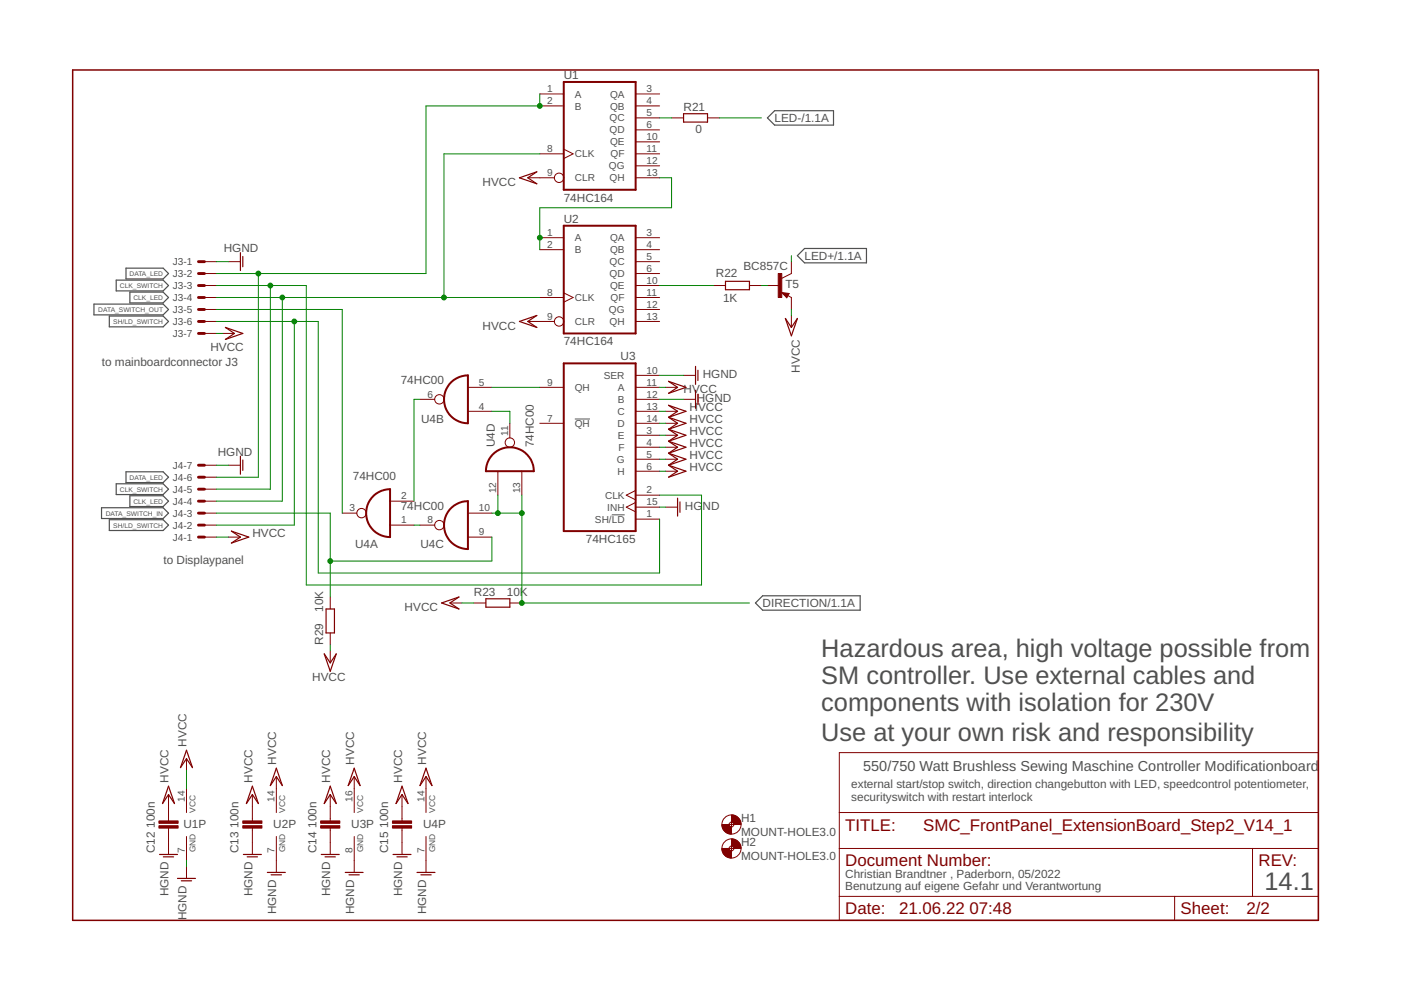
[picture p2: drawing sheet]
<svg xmlns="http://www.w3.org/2000/svg" width="297mm" height="210mm" viewBox="0 0 297 210" stroke-linecap="round" stroke-linejoin="round" font-family="sans-serif">
<path d="M121.9 88.8h3.2M129.7 109.2h2.7" fill="none" stroke="#505050" stroke-width=".21"/>
<g fill="none" stroke="#505050" stroke-width=".25">
<path d="M162.7 25l1.5-1.5h12.5v3h-12.5zM24.6 59.4h10l1.1 1.1-1.1 1.2h-10zM26.7 56.9h7.9l1.1 1.1-1.1 1.1h-7.9zM169.1 54.2l1.5-1.5h13.1v3h-13.1zM19.9 64.5h14.7l1.1 1.1-1.1 1.2h-14.7zM23.2 67h11.4l1.1 1.2-1.1 1.1h-11.4zM27.5 61.9h7.1l1.1 1.2-1.1 1.1h-7.1zM21.5 107.7h13.1l1.1 1.1-1.1 1.1h-13.1zM23.2 110.2h11.4l1.1 1.1-1.1 1.2h-11.4zM24.6 102.6h10l1.1 1.1-1.1 1.2h-10zM26.7 100h7.9l1.1 1.2-1.1 1.1h-7.9zM27.5 105.1h7.1l1.1 1.2-1.1 1.1h-7.1z"/>
<path d="M160.2 127.8l1.5-1.5h20.7v3.1h-20.7z"/>
</g>
<path d="M119.5 17.4h15.3v22.8h-15.3zM119.5 47.9h15.3v22.8h-15.3zM119.5 77h15.3v35.6h-15.3zM95.7 81l1.6-1.1 1.9-.3v10.1a5.1 5.1 0 0 1-4.7-3.2 5.1 5.1 0 0 1 1.2-5.5zM104.4 96.4a5.1 5.1 0 0 1 5.6-1.2 5.1 5.1 0 0 1 3.2 4.7h-10.2l.2-1.3a5 5 0 0 1 1.2-2.2zM79.2 105.1l1.6-1 1.9-.4v10.2a5.1 5.1 0 0 1-4.7-3.2 5.1 5.1 0 0 1 1.2-5.6zM95.7 107.6l1.1-.7a4.7 4.7 0 0 1 2.4-.6v10.1a5.1 5.1 0 0 1-4.7-3.2 5.1 5.1 0 0 1 1.2-5.6z" fill="none" stroke="#800000" stroke-width=".42"/>
<g fill="none" stroke="#800000" stroke-width=".21">
<path d="M114.4 19.9h5.1M134.8 19.9h5M111.9 37.7h5.7M114.4 22.5h5.1M114.4 32.6h5.1M119.5 31.6l2 1-2 1M134.8 22.5h5M134.8 25h5M134.8 27.5h5M134.8 32.6h5M134.8 37.7h5M134.8 30.1h5"/>
<path d="M134.8 35.2h5M142.4 25h2.5M150 25h2.5M43.3 55.5h2.6M43.3 58h2.6M48.4 55.5h2.6M114.4 50.4h5.1M114.4 52.9h5.1M134.8 50.4h5M134.8 52.9h5M134.8 55.5h5M134.8 58h5"/>
<path d="M167.8 55.5v2.5l-2 1M43.3 63.1h2.6M43.3 68.2h2.6M43.3 60.5h2.6M43.3 65.6h2.6M43.3 70.7h2.6M47.2 70.7h2.5M111.9 68.2h5.7M114.4 63.1h5.1M119.5 62.1l2 1-2 1M134.8 63.1h5M134.8 68.2h5"/>
<path d="M134.8 60.5h5M134.8 65.6h5M134.8 79.6h5M144.9 79.6h2.6M151.3 60.5h2.5M158.9 60.5h2.5M162.7 60.5h2.5M165.8 62l1.5 .2-.5 .9zM167 62.7l.8 .4v2.5M167.8 66.9v2.5M43.3 98.6h2.6M48.4 98.6h2.6"/>
<path d="M89 84.7h3.2M99.2 82.1h5.1M99.2 87.2h5.1M105.6 99.9v5.1M108.1 89.7v3.2M110.6 99.9v5.1M114.4 89.7h5.1M114.4 82.1h5.1M134.8 92.3h5M134.8 94.8h5M134.8 97.4h5M134.8 99.9h5"/>
<path d="M134.8 89.7h5M134.8 82.1h5M134.8 84.7h5M134.8 87.2h5M141.1 92.3h2.6M141.1 94.8h2.6M141.1 97.4h2.6M141.1 99.9h2.6M141.1 89.7h2.6M141.1 82.1h2.6M141.1 87.2h2.6M144.9 84.7h2.6"/>
<path d="M43.3 113.9h2.6M43.3 111.3h2.6M43.3 108.8h2.6M43.3 106.3h2.6M43.3 103.7h2.6M43.3 101.2h2.6M48.4 113.9h2.6M72.6 108.8h3M82.7 111.3h5.1M82.7 106.3h5.1M89 111.3h3.2M99.2 113.9h5.1"/>
<path d="M99.2 108.8h5.1M134.8 110.1h5M134.8 104l-2 1 2 1M134.8 105h5M134.8 106.5l-2 1 2 1M134.8 107.5h5M141.1 107.5h2.6M70 126.6v2.5M70 134.2v2.5M70 138v2.5M95.4 127.8h2.5M100.5 127.8h2.5"/>
<path d="M108.1 127.8h2.5M177.9 159.6h101.6v35.5h-101.6zM35.7 168.5v5.6M35.7 175.6v5.6M39.5 160.8v2.6M39.5 167.2v5.1M39.5 177.4v5M53.5 168.5v5.6M53.5 175.6v5.6M58.6 164.7v7.6M58.6 177.4v7.6M70 168.5v5.6"/>
<path d="M70 175.6v5.6M75.1 164.7v7.6M75.1 177.4v7.6M85.2 168.5v5.6M85.2 175.6v5.6M90.3 164.7v7.6M90.3 177.4v7.6M154.6 179.9h1M154.6 174.8h1M155.1 174.3v1M155.1 179.4v1M177.9 179.9h101.6"/>
<path d="M177.9 172.3h101.6M265.6 179.9v10.2M39.5 183.7v2.5M177.9 190.1h101.6M249 190.1v5"/>
<circle cx="118.5" cy="37.7" r=".99"/>
<circle cx="118.5" cy="68.2" r=".99"/>
<circle cx="93.2" cy="84.7" r=".99"/>
<circle cx="108.1" cy="93.8" r=".99"/>
<circle cx="76.6" cy="108.8" r=".99"/>
<circle cx="93.2" cy="111.3" r=".99"/>
<circle cx="155.1" cy="174.8" r="2.03"/>
<circle cx="155.1" cy="179.9" r="2.03"/>
<circle cx="155.1" cy="179.9" r=".51"/>
<circle cx="155.1" cy="174.8" r=".51"/>
</g>
<path d="M15.4 14.8h264.1v180.3h-264.1z" fill="none" stroke="#800000" stroke-width=".32"/>
<g fill="none" stroke="#800000" stroke-width=".61">
<path d="M42.1 55.5h1.2M42.1 58h1.2M42.1 60.5h1.2M42.1 63.1h1.2M42.1 65.6h1.2M42.1 68.2h1.2M42.1 70.7h1.2M42.1 98.6h1.2M42.1 113.9h1.2M42.1 111.3h1.2M42.1 108.8h1.2M42.1 106.3h1.2"/>
<path d="M42.1 103.7h1.2M42.1 101.2h1.2"/>
</g>
<g fill="none" stroke="#800000" stroke-width=".25">
<path d="M110.1 37.7l3.7-1.3-1.9 1.3 1.9 1.3zM144.9 24.1h5.1v1.8h-5.1zM51 53.6v3.8M51.5 54.4v2.2M153.8 59.6h5.1v1.8h-5.1zM47.8 69.4l3.7 1.3-3.7 1.3 1.9-1.3zM110.1 68.2l3.7-1.3-1.9 1.3 1.9 1.2zM147.5 77.7v3.8M148 78.5v2.2M166.5 67.5l1.3 1.9 1.3-1.9-1.3 3.7zM167.2 62.3l-.4 .6-.8-.7 1 .1-.2 .4-.4-.3h.4M51 96.7v3.8"/>
<path d="M51.5 97.5v2.2M141.8 80.9l3.6 1.2-3.6 1.3 1.9-1.3zM141.8 85.9l3.6 1.3-3.6 1.3 1.9-1.3zM141.8 88.5l1.9 1.2-1.9 1.3M141.8 88.5l3.6 1.2-3.6 1.3M141.8 91l1.9 1.3-1.9 1.3M141.8 91l3.6 1.3-3.6 1.3M141.8 93.6l1.9 1.2-1.9 1.3M141.8 93.6l3.6 1.2-3.6 1.3M141.8 96.1l1.9 1.3-1.9 1.2M141.8 96.1l3.6 1.3-3.6 1.2M141.8 98.6l3.6 1.3-3.6 1.3 1.9-1.3z"/>
<path d="M147.5 82.8v3.8M148 83.6v2.2M49.1 112.6l3.6 1.3-3.6 1.2 1.9-1.2zM143.7 105.6v3.8M144.2 106.4v2.2M68.7 138.6l1.3 1.9 1.3-1.9-1.3 3.7zM69.1 129.1h1.8v5.1h-1.8zM93.6 127.8l3.7-1.2-1.9 1.2 1.9 1.3zM103 127h5.1v1.7h-5.1zM39.5 159.1l1.3 3.7-1.3-2-1.2 2zM35.7 166.7l1.3 3.7-1.3-1.9-1.2 1.9zM53.5 166.7l1.3 3.7-1.3-1.9-1.3 1.9z"/>
<path d="M58.6 162.9l1.3 3.7-1.3-1.9-1.3 1.9zM70 166.7l1.3 3.7-1.3-1.9-1.3 1.9zM75.1 162.9l1.2 3.7-1.2-1.9-1.3 1.9zM85.2 166.7l1.3 3.7-1.3-1.9-1.2 1.9zM90.3 162.9l1.3 3.7-1.3-1.9-1.3 1.9zM33.8 181.2h3.8M34.6 181.7h2.2M37.6 186.2h3.8M38.4 186.8h2.2M51.6 181.2h3.8M52.4 181.7h2.2M56.7 185h3.8"/>
<path d="M57.5 185.5h2.2M68.1 181.2h3.8M68.9 181.7h2.2M73.2 185h3.8M74 185.5h2.2M83.3 181.2h3.8M84.2 181.7h2.1M88.4 185h3.8M89.2 185.5h2.2"/>
</g>
<g fill="#800000" stroke="#800000" stroke-width=".21">
<path d="M33.7 174.1h4.1v.5h-4.1z"/>
<path d="M33.7 175.1h4.1v.5h-4.1z"/>
<path d="M51.5 174.1h4v.5h-4z"/>
<path d="M51.5 175.1h4v.5h-4z"/>
<path d="M68 174.1h4.1v.5h-4.1z"/>
<path d="M68 175.1h4.1v.5h-4.1z"/>
<path d="M83.2 174.1h4.1v.5h-4.1z"/>
<path d="M83.2 175.1h4.1v.5h-4.1z"/>
<path d="M165 58h.8v5.1h-.8z"/>
</g>
<g fill="#800000" stroke="#800000" stroke-width=".21">
<path d="M155.1 177.9a2.04 2.04 0 0 1 2 2h-1.5l-.2-.4-.3-.1z" fill-rule="evenodd"/>
<path d="M153.1 179.9h1.5l.2 .4 .3 .1v1.5a2 2 0 0 1-2-2z" fill-rule="evenodd"/>
<path d="M155.1 172.8a2.04 2.04 0 0 1 2 2h-1.5l-.2-.4-.3-.1z" fill-rule="evenodd"/>
<path d="M153.1 174.8h1.5l.2 .4 .3 .1v1.5a2 2 0 0 1-2-2z" fill-rule="evenodd"/>
</g>
<g fill="none" stroke="#008000" stroke-width=".21">
<path d="M114.4 19.9v2.6h-24.1v35.5h-44.4M114.4 32.6h-20.3v30.5M139.8 37.7h2.6v6.3h-28v8.9M139.8 25h2.6M152.5 25h8.9M45.9 55.5h2.5M54.8 58v43.2h-8.9M167.8 54.2v1.3M45.9 63.1h68.5M45.9 60.5h19v63.5h83.8v-19h-8.9M45.9 68.2h21.6v53.3h72.3v-11.4M45.9 70.7h1.3"/>
<path d="M45.9 65.6h26.7v43.2M57.3 60.5v43.2h-11.4M59.9 63.1v43.2h-14M62.4 68.2v43.1h-16.5M139.8 60.5h11.5M139.8 79.6h5.1M161.4 60.5h1.3M167.8 65.6v1.3M45.9 98.6h2.5M89 84.7h-1.2v21.6M104.3 87.2h3.8v2.5M104.3 82.1h10.1"/>
<path d="M139.8 84.7h5.1M139.8 87.2h1.3M139.8 82.1h1.3M139.8 89.7h1.3M139.8 92.3h1.3M139.8 94.8h1.3M139.8 97.4h1.3M139.8 99.9h1.3M45.9 108.8h24.1v17.8M45.9 113.9h2.5M87.8 111.3h1.2M104.3 113.9v5.1h-34.3"/>
<path d="M104.3 108.8h6.3M105.6 105v3.8M110.6 105v22.8h48.3M139.8 107.5h1.3M70 136.7v1.3M97.9 127.8h2.6M39.5 163.4v3.8M39.5 182.4v1.3"/>
</g>
<g fill="#008000" stroke="#008000" stroke-width=".21">
<circle cx="94.1" cy="63.1" r=".51"/>
<circle cx="59.9" cy="63.1" r=".51"/>
<circle cx="114.4" cy="22.5" r=".51"/>
<circle cx="54.8" cy="58" r=".51"/>
<circle cx="114.4" cy="50.4" r=".51"/>
<circle cx="57.3" cy="60.5" r=".51"/>
<circle cx="62.4" cy="68.2" r=".51"/>
<circle cx="70" cy="119" r=".51"/>
<circle cx="105.6" cy="108.8" r=".51"/>
<circle cx="110.6" cy="108.8" r=".51"/>
<circle cx="110.6" cy="127.8" r=".51"/>
</g>
<g font-size="5.4" fill="#505050">
<text x="174.1" y="139.3">Hazardous area, high voltage possible from</text>
<text x="174.1" y="145">SM controller. Use external cables and</text>
<text x="174.1" y="150.7">components with isolation for 230V</text>
<text x="174.1" y="157">Use at your own risk and responsibility</text>
<text x="268.1" y="188.8">14.1</text>
</g>
<g font-size="3.6" fill="#800000">
<text x="179.2" y="176.1">TITLE:</text>
<text x="195.7" y="176.1">SMC_FrontPanel_ExtensionBoard_Step2_V14_1</text>
<text x="179.2" y="183.7">Document Number:</text>
<text x="266.8" y="183.7">REV:</text>
<text x="179.2" y="193.9">Date:</text>
<text x="190.6" y="193.9">21.06.22</text>
<text x="205.6" y="193.9">07:48</text>
<text x="250.3" y="193.9">Sheet:</text>
<text x="264.3" y="193.9">2/2</text>
</g>
<text font-size="3.1" fill="#505050" x="183" y="163.4">550/750 Watt Brushless Sewing Maschine Controller Modificationboard</text>
<g font-size="2.5" fill="#505050">
<text x="119.5" y="16.7">U1</text>
<text x="144.9" y="23.5">R21</text>
<text x="147.5" y="28.3">0</text>
<text x="164.2" y="25.9">LED-/1.1A</text>
<text x="102.3" y="39.5">HVCC</text>
<text x="119.5" y="42.8">74HC164</text>
<text x="119.5" y="47.2">U2</text>
<text x="47.4" y="53.4">HGND</text>
<text x="151.8" y="58.7">R22</text>
<text x="157.6" y="57.2">BC857C</text>
<text x="170.6" y="55.1">LED+/1.1A</text>
<text x="153.3" y="64.1">1K</text>
<text x="166.5" y="61.1">T5</text>
<text x="102.3" y="69.9">HVCC</text>
<text x="21.6" y="77.7">to mainboardconnector J3</text>
<text x="44.6" y="74.5">HVCC</text>
<text x="119.5" y="73.2">74HC164</text>
<text x="131.6" y="76.4">U3</text>
<text x="85" y="81.4">74HC00</text>
<text x="144.9" y="83.4">HVCC</text>
<text x="149" y="80.1">HGND</text>
<text x="169.6" y="79" transform="rotate(-90 169.6 79)">HVCC</text>
<text x="89.3" y="89.6">U4B</text>
<text x="146.2" y="87.2">HVCC</text>
<text x="146.2" y="89.7">HVCC</text>
<text x="147.7" y="85.2">HGND</text>
<text x="104.9" y="94.8" transform="rotate(-90 104.9 94.8)">U4D</text>
<text x="113.2" y="94.8" transform="rotate(-90 113.2 94.8)">74HC00</text>
<text x="146.2" y="92.3">HVCC</text>
<text x="146.2" y="94.8">HVCC</text>
<text x="46.2" y="96.6">HGND</text>
<text x="74.8" y="101.7">74HC00</text>
<text x="146.2" y="97.4">HVCC</text>
<text x="146.2" y="99.9">HVCC</text>
<text x="53.5" y="113.9">HVCC</text>
<text x="85" y="108">74HC00</text>
<text x="145.2" y="108">HG</text>
<text x="148.9" y="108">ND</text>
<text x="34.6" y="119.6">to Displaypanel</text>
<text x="75.3" y="116.3">U4A</text>
<text x="89.1" y="116.3">U4C</text>
<text x="124.2" y="115.1">74HC165</text>
<text x="68.5" y="129.7" transform="rotate(-90 68.5 129.7)">10K</text>
<text x="85.8" y="129.6">HVCC</text>
<text x="100.5" y="126.3">R23</text>
<text x="107.5" y="126.3">10K</text>
<text x="161.7" y="128.7">DIRECTION/1.1A</text>
<text x="68.5" y="136.7" transform="rotate(-90 68.5 136.7)">R29</text>
<text x="66.2" y="144.3">HVCC</text>
<text x="39.5" y="158.3" transform="rotate(-90 39.5 158.3)">HVCC</text>
<text x="35.7" y="165.9" transform="rotate(-90 35.7 165.9)">HVCC</text>
<text x="53.5" y="165.9" transform="rotate(-90 53.5 165.9)">HVCC</text>
<text x="58.6" y="162.1" transform="rotate(-90 58.6 162.1)">HVCC</text>
<text x="70" y="165.9" transform="rotate(-90 70 165.9)">HVCC</text>
<text x="75.1" y="162.1" transform="rotate(-90 75.1 162.1)">HVCC</text>
<text x="85.2" y="165.9" transform="rotate(-90 85.2 165.9)">HVCC</text>
<text x="90.3" y="162.1" transform="rotate(-90 90.3 162.1)">HVCC</text>
<text x="180.5" y="167.1">external start/stop switch, direction changebutton with LED, speedcontrol potentiometer,</text>
<text x="180.5" y="169.7">securityswitch with restart interlock</text>
<text x="32.8" y="175.6" transform="rotate(-90 32.8 175.6)">100n</text>
<text x="38.9" y="175.5">U1P</text>
<text x="50.6" y="175.6" transform="rotate(-90 50.6 175.6)">100n</text>
<text x="57.9" y="175.5">U2P</text>
<text x="67.1" y="175.6" transform="rotate(-90 67.1 175.6)">100n</text>
<text x="74.5" y="175.5">U3P</text>
<text x="82.3" y="175.6" transform="rotate(-90 82.3 175.6)">100n</text>
<text x="89.7" y="175.5">U4P</text>
<text x="157.1" y="177.3">MOUNT-HOLE3.0</text>
<text x="157.1" y="179.3">H2</text>
<text x="157.1" y="174.2">H1</text>
<text x="32.8" y="180.9" transform="rotate(-90 32.8 180.9)">C12</text>
<text x="50.6" y="180.9" transform="rotate(-90 50.6 180.9)">C13</text>
<text x="67.1" y="180.9" transform="rotate(-90 67.1 180.9)">C14</text>
<text x="82.3" y="180.9" transform="rotate(-90 82.3 180.9)">C15</text>
<text x="157.1" y="182.4">MOUNT-HOLE3.0</text>
<text x="35.7" y="190.1" transform="rotate(-90 35.7 190.1)">HGND</text>
<text x="53.5" y="190.1" transform="rotate(-90 53.5 190.1)">HGND</text>
<text x="70" y="190.1" transform="rotate(-90 70 190.1)">HGND</text>
<text x="85.2" y="190.1" transform="rotate(-90 85.2 190.1)">HGND</text>
<text x="179.2" y="186.1">Christian Brandtner , Paderborn, 05/2022</text>
<text x="179.2" y="188.8">Benutzung auf eigene Gefahr und Verantwortung</text>
<text x="39.5" y="195.1" transform="rotate(-90 39.5 195.1)">HGND</text>
<text x="58.6" y="193.9" transform="rotate(-90 58.6 193.9)">HGND</text>
<text x="75.1" y="193.9" transform="rotate(-90 75.1 193.9)">HGND</text>
<text x="90.3" y="193.9" transform="rotate(-90 90.3 193.9)">HGND</text>
</g>
<g font-size="2.1" fill="#505050">
<text x="116" y="19.6">1</text>
<text x="116" y="22.1">2</text>
<text x="121.9" y="20.7">A</text>
<text x="121.9" y="23.2">B</text>
<text x="129.3" y="20.7">QA</text>
<text x="129.3" y="23.2">QB</text>
<text x="137.1" y="19.6">3</text>
<text x="137.1" y="22.1">4</text>
<text x="129.2" y="25.8">QC</text>
<text x="129.2" y="28.3">QD</text>
<text x="137.1" y="24.6">5</text>
<text x="137.1" y="27.2">6</text>
<text x="137.1" y="29.7">10</text>
<text x="116" y="32.3">8</text>
<text x="121.9" y="33.4">CLK</text>
<text x="129.1" y="35.9">QG</text>
<text x="129.3" y="30.8">QE</text>
<text x="129.5" y="33.4">QF</text>
<text x="137.1" y="32.3">11</text>
<text x="137.1" y="34.8">12</text>
<text x="116" y="37.3">9</text>
<text x="121.9" y="38.5">CLR</text>
<text x="129.2" y="38.5">QH</text>
<text x="137.1" y="37.3">13</text>
<text x="116" y="50">1</text>
<text x="116" y="52.6">2</text>
<text x="121.9" y="51.2">A</text>
<text x="121.9" y="53.7">B</text>
<text x="129.3" y="51.2">QA</text>
<text x="129.3" y="53.7">QB</text>
<text x="137.1" y="50">3</text>
<text x="137.1" y="52.6">4</text>
<text x="36.7" y="56.2">J3-1</text>
<text x="36.7" y="58.8">J3-2</text>
<text x="129.2" y="56.2">QC</text>
<text x="129.2" y="58.8">QD</text>
<text x="137.1" y="55.1">5</text>
<text x="137.1" y="57.7">6</text>
<text x="36.7" y="61.3">J3-3</text>
<text x="36.7" y="63.8">J3-4</text>
<text x="116" y="62.7">8</text>
<text x="121.9" y="63.8">CLK</text>
<text x="129.3" y="61.3">QE</text>
<text x="129.5" y="63.8">QF</text>
<text x="137.1" y="60.2">10</text>
<text x="137.1" y="62.7">11</text>
<text x="137.1" y="65.3">12</text>
<text x="36.7" y="66.4">J3-5</text>
<text x="36.7" y="68.9">J3-6</text>
<text x="36.7" y="71.5">J3-7</text>
<text x="116" y="67.8">9</text>
<text x="121.9" y="68.9">CLR</text>
<text x="129.1" y="66.4">QG</text>
<text x="129.2" y="68.9">QH</text>
<text x="137.1" y="67.8">13</text>
<text x="101.6" y="81.8">5</text>
<text x="116" y="81.8">9</text>
<text x="121.9" y="82.9">QH</text>
<text x="128" y="80.4">SER</text>
<text x="131" y="82.9">A</text>
<text x="137.1" y="79.2">10</text>
<text x="137.1" y="81.8">11</text>
<text x="90.6" y="84.3">6</text>
<text x="101.6" y="86.9">4</text>
<text x="116" y="89.4">7</text>
<text x="130.9" y="88">C</text>
<text x="131" y="85.4">B</text>
<text x="137.1" y="84.3">12</text>
<text x="137.1" y="86.9">13</text>
<text x="137.1" y="89.4">14</text>
<text x="107.7" y="92.5" transform="rotate(-90 107.7 92.5)">11</text>
<text x="121.9" y="90.5">QH</text>
<text x="130.9" y="90.5">D</text>
<text x="131" y="93.1">E</text>
<text x="131.1" y="95.6">F</text>
<text x="137.1" y="91.9">3</text>
<text x="137.1" y="94.5">4</text>
<text x="36.7" y="101.9">J4-6</text>
<text x="36.7" y="99.4">J4-7</text>
<text x="130.8" y="98.1">G</text>
<text x="130.9" y="100.7">H</text>
<text x="137.1" y="97">5</text>
<text x="137.1" y="99.6">6</text>
<text x="36.7" y="107">J4-4</text>
<text x="36.7" y="104.5">J4-5</text>
<text x="85" y="105.9">2</text>
<text x="105.2" y="104.6" transform="rotate(-90 105.2 104.6)">12</text>
<text x="110.3" y="104.6" transform="rotate(-90 110.3 104.6)">13</text>
<text x="128.3" y="105.7">CLK</text>
<text x="137.1" y="104.6">2</text>
<text x="137.1" y="107.2">15</text>
<text x="36.7" y="112.1">J4-2</text>
<text x="36.7" y="109.6">J4-3</text>
<text x="74.1" y="108.4">3</text>
<text x="85" y="111">1</text>
<text x="90.6" y="111">8</text>
<text x="101.6" y="113.5">9</text>
<text x="101.6" y="108.4">10</text>
<text x="126.1" y="110.8">SH/LD</text>
<text x="128.7" y="108.3">INH</text>
<text x="137.1" y="109.7">1</text>
<text x="36.7" y="114.6">J4-1</text>
<text x="39.2" y="169.9" transform="rotate(-90 39.2 169.9)">14</text>
<text x="58.2" y="169.9" transform="rotate(-90 58.2 169.9)">14</text>
<text x="74.7" y="169.9" transform="rotate(-90 74.7 169.9)">16</text>
<text x="90" y="169.9" transform="rotate(-90 90 169.9)">14</text>
<text x="39.2" y="180.9" transform="rotate(-90 39.2 180.9)">7</text>
<text x="58.2" y="180.9" transform="rotate(-90 58.2 180.9)">7</text>
<text x="74.7" y="180.9" transform="rotate(-90 74.7 180.9)">8</text>
<text x="90" y="180.9" transform="rotate(-90 90 180.9)">7</text>
</g>
<g font-size="1.8" fill="#505050">
<text x="41.4" y="172.3" transform="rotate(-90 41.4 172.3)">VCC</text>
<text x="60.5" y="172.3" transform="rotate(-90 60.5 172.3)">VCC</text>
<text x="77" y="172.3" transform="rotate(-90 77 172.3)">VCC</text>
<text x="92.2" y="172.3" transform="rotate(-90 92.2 172.3)">VCC</text>
<text x="41.4" y="180.7" transform="rotate(-90 41.4 180.7)">GND</text>
<text x="60.5" y="180.7" transform="rotate(-90 60.5 180.7)">GND</text>
<text x="77" y="180.7" transform="rotate(-90 77 180.7)">GND</text>
<text x="92.2" y="180.7" transform="rotate(-90 92.2 180.7)">GND</text>
</g>
<g font-size="1.4" fill="#505050">
<text x="27.5" y="58.5">DATA_LED</text>
<text x="25.4" y="61.1">CLK_SWITCH</text>
<text x="28.3" y="63.6">CLK_LED</text>
<text x="20.8" y="66.1">DATA_SWITCH_OUT</text>
<text x="24" y="68.7">SH/LD_SWITCH</text>
<text x="27.5" y="101.7">DATA_LED</text>
<text x="25.4" y="104.2">CLK_SWITCH</text>
<text x="28.3" y="106.8">CLK_LED</text>
<text x="22.4" y="109.3">DATA_SWITCH_IN</text>
<text x="24" y="111.8">SH/LD_SWITCH</text>
</g>
</svg>
